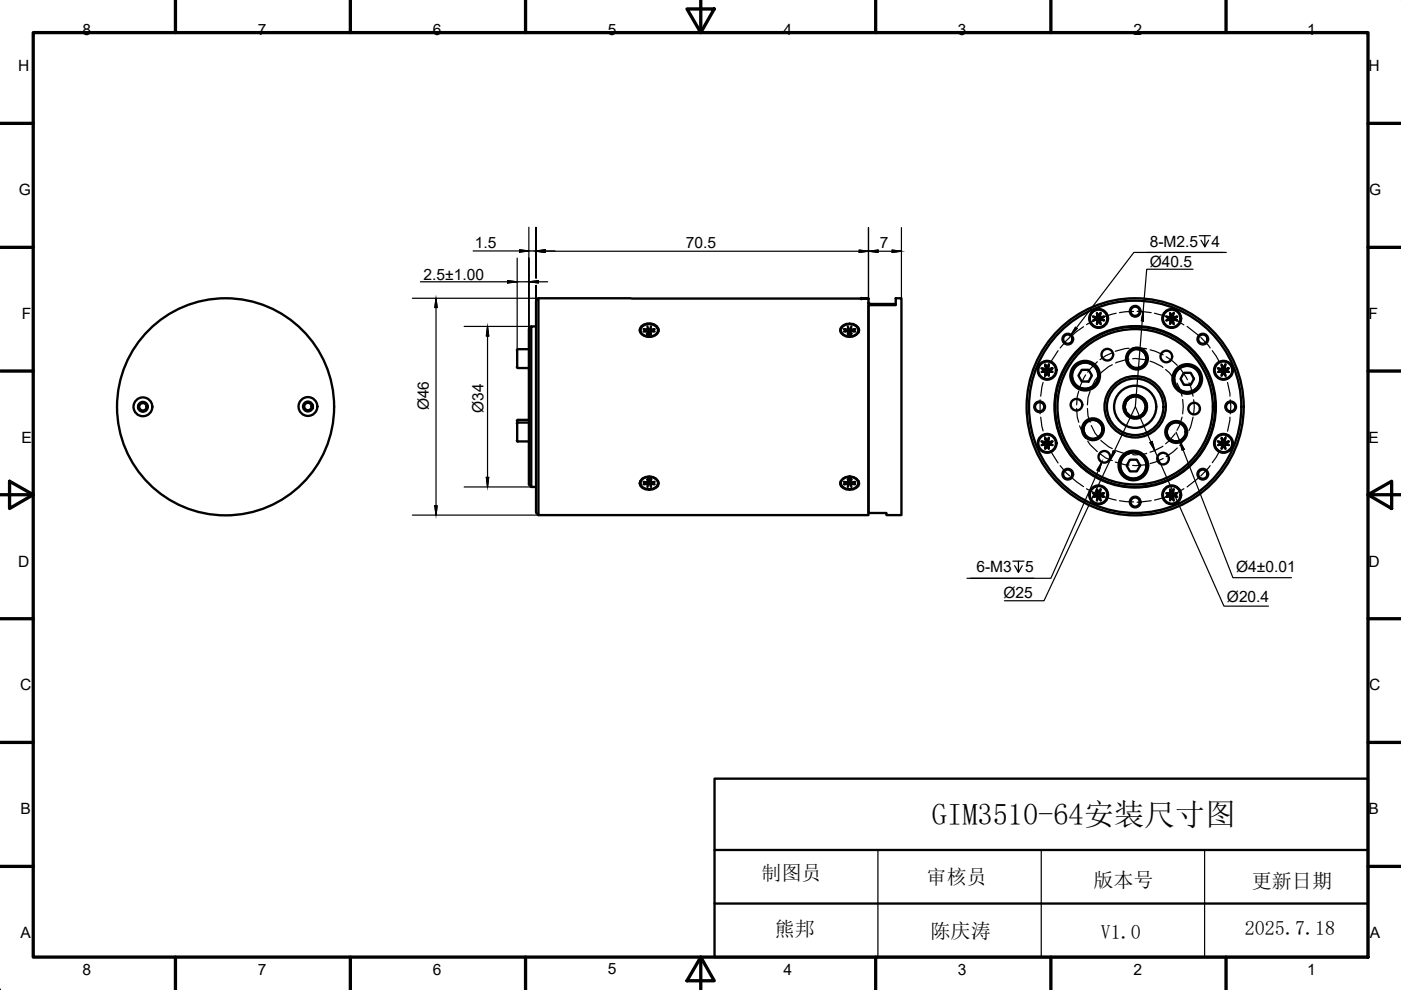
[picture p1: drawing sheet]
<svg xmlns="http://www.w3.org/2000/svg" width="297mm" height="210mm" viewBox="0 0 297 210" stroke-linecap="round" stroke-linejoin="round" font-family="sans-serif">
<!-- layer: 0 -->
<g fill="none" stroke="#000" stroke-width=".5">
<path d="M109.6 77.8l.2 .2h2.3M109.7 74.2v3.6M112.1 74h-2.3l-.2 .3M112.6 69.2l-.5 .5v33l.5 .5M113.7 69.2h-1.1v34h1.1M114.2 63.2v46h69.9v-45.9h-1.5h1.5M135.7 70v.5M135.9 69.3a2.35 2.35 0 0 1 3.6 .3 1.54 1.54 0 0 1-1.8 1.8 1.67 1.67 0 0 1-2-1.8zM135.9 69.5l-.3 .6M136.1 69.2a2.31 2.31 0 0 1 3.4 .5 1.56 1.56 0 0 1-1.8 1.7 1.49 1.49 0 0 1-1.9-1.7zM136.4 70.3l.9-.1 .1 .1-.1 .6h.7l-.2-.6 .2-.1 .8 .1M137.3 69.2l.1 .6-.1 .1-.9-.1 .4 .5"/>
<path d="M137.4 69.8l.1 .8M137.4 70.2l.1 .7M137.5 70h.3M137.8 69.8v.8M137.8 70.2v.7M138 69.2l-.2 .6 .2 .1 .8-.1-.3 .5M139.3 69.5l.3 .2v.4M139.6 70l-.1 .5M178.2 70l.1 .5M178.3 69.5a2.47 2.47 0 0 1 3.7 0 1.31 1.31 0 0 1-1.1 1.8 2.35 2.35 0 0 1-2.6-.8l-.1-.5zM178.4 69.5l-.2 .6M178.7 69.2a2.25 2.25 0 0 1 3.3 .5 1.56 1.56 0 0 1-1.9 1.7 1.56 1.56 0 0 1-1.8-1.7z"/>
<path d="M178.9 70.3l.9-.1 .1 .1-.1 .6h.7l-.2-.6 .2-.1 .8 .1M179.8 69.2l.1 .6-.1 .1-.9-.1h.2l.2 .5M179.9 69.8v.8M179.9 70.2l.1 .7M179.9 70h.4M180.3 69.8v.8M180.3 70.2v.7M180.5 69.2l-.2 .6 .2 .1 .8-.1-.3 .5M181.8 69.5l.3 .6M182 70v.5M182.6 63.3l-68.4-.1-.5 .5v45l.5 .5M184.1 64.7h5.8v-1.5h1.2v46h-3.2v-.4h-3.8z"/>
<path d="M184.3 64.3h-.2h.2M184.3 64.3v.4M184.3 64.4h5.6M221.3 78.3v.4M221.7 78.7l-.9 .2 1-.2-.2 1 .2-.9-.1-.1M221.8 79.3h.4M221.8 77.8h.4M221.8 78.2l-.1 .1-.9-.2 1 .2-.2-1 .2 .9M222.2 78.2l.2 .1 .8-.2-1 .2 .2-1-.2 .9M222.4 78.7l.8 .2-1-.2 .2 1-.2-.9 .1-.1M222.8 78.3v.4M229.3 78.4h1.5l.7 1.2-.7 1.3h-1.5l-.7-1.3z"/>
<path d="M231.8 67.1l.9 .2-.1-.9 .2 1zM232.2 67.3v.5M232.7 68.3h.5M232.7 66.8h.5M232.7 67.9l-.1-.2-.8 .2 1-.2-.2 1 .1-.8M233.1 67.9l.1-.2 .9 .2-.9-.2 .1 1-.1-.8M233.3 66.4l-.1 .9 .9-.2-.9 .3zM233.7 67.3v.5M241.1 74a2 2 0 0 1 2 2.1 2 2 0 0 1-2.1 1.9M247.7 67.3v.5M248.1 67.7l.1 .2M248.1 67.7l-.8 .2 1-.2-.2 1 .2-.8"/>
<path d="M248.2 68.3h.5M248.2 66.8h.5M248.2 67.2l-.1 .1M248.3 67.2l-.2-.8 .2 1-1-.3 .8 .2M248.8 67.7l-.2 .2M248.8 67.3l-.2-.1 .2-.8-.1 1 .9-.3-.8 .2M248.8 67.7l.8 .2-.9-.2 .1 1-.1-.8M249.2 67.3v.5M251 79.1h1.5l.6 1.2-.6 1.3h-1.5l-.7-1.3zM258.6 78.3v.4M259.1 78.7l-.9 .2 1-.2-.2 1 .2-.9-.1-.1M259.2 79.3h.4"/>
<path d="M259.2 77.8h.4M259.2 78.2l-.1 .1-.9-.2 1 .2-.2-1 .2 .9M259.6 78.2l.1 .1M259.6 78.2l.2-.9-.2 1 1-.2-.8 .2M259.8 78.7l.8 .2-1-.2 .2 1-.2-.9 .1-.1M260.2 78.3v.4M29.3 85.9v.7M66.3 85.9v.7M109.6 93.4l.2 .2M109.7 89.3v4.1M109.8 93.6h2.3M112.1 89.6h-2.3l-.2 .2"/>
<path d="M112.1 89h-2.3l-.2 .2M221.3 93.8v.4M221.6 92.8l.2 1-1-.2 1 .1zM221.7 94.2l-.9 .2 1-.2-.2 1 .2-.9M221.7 94.2l.1 .1M221.8 94.8h.4M221.8 93.2h.4M222.3 94.2l-.1 .1M222.4 94.2l.8 .2-1-.2 .2 1-.2-.9M222.4 92.8l-.1 .9 .9-.1-1 .2zM222.8 93.8v.4M233.5 90.1a1.99 1.99 0 0 0-2.7-.8 1.99 1.99 0 0 0-.8 2.7"/>
<path d="M238.2 86.5l.4 .1M238.3 85.7l.3 .1M238.3 86.9h.3M238.4 85.3l.2 .2M238.6 85.9l-.4 .1M238.6 84.8l.4 .1M238.7 87.1l-.3 .2M238.9 84.5l.2 .3M239 87.6l-.3 .1M239.2 84.3l.1 .2M239.3 87.9l-.3 .2M239.3 87.9v.4"/>
<path d="M239.6 97.5h1.4l.7 1.2-.7 1.2h-1.4l-.7-1.2zM239.6 84l.3 .2M240 88.3l-.2 .2M240 83.8v.3M240.3 88.4l-.2 .2M240.4 83.7l-.1 .4M240.4 88.4l.1 .3M240.9 83.7l.1 .4M241 84.1a2.19 2.19 0 0 1 1.9 2.1 2.19 2.19 0 0 1-1.9 2.2M241 84.1a2.19 2.19 0 0 0-2.5 2.2 2.19 2.19 0 0 0 2.5 2.1M241.1 88.4l-.1 .3M241.3 83.8l-.2 .3"/>
<path d="M241.4 88.3v.3M241.5 88.3l.3 .2M241.7 83.9l-.2 .3M242.1 84.2l-.1 .3M242.1 87.9l.1 .3M242.4 87.7l.1 .2M242.4 84.4l-.2 .2M242.4 87.6h.3M242.7 84.7l-.3 .1M242.7 87l.3 .2M242.8 85.5h.3M242.9 86.7l.2 .1"/>
<path d="M242.9 85.8l.3 .1M242.9 85.1l-.2 .3M243.2 86.4l-.3 .1M247.7 90.5a1.99 1.99 0 0 0 .6 2.8 1.99 1.99 0 0 0 2.8-.7M258.6 93.8v.4M259 92.8l.2 1-1-.2 1 .1zM259.1 94.2l-.9 .2 1-.2-.2 1 .2-.9M259.1 94.2l.1 .1M259.2 94.8h.4M259.2 93.2h.4M259.7 94.2l-.1 .1M259.7 93.8l-.1-.1 .2-.9-.2 1 1-.2-.8 .2"/>
<path d="M259.8 94.2l.8 .2-1-.2 .2 1-.2-.9M260.2 93.8v.4M135.6 102.4l.3 .7M135.7 102v.4M136.1 101.6a2.31 2.31 0 0 1 3.4 .5 1.56 1.56 0 0 1-1.8 1.7 1.49 1.49 0 0 1-1.9-1.7zM136.2 101.5a2.16 2.16 0 0 1 3.4 1 1.72 1.72 0 0 1-1.9 1.3 1.74 1.74 0 0 1-2.1-1.3zM136.4 102.2l.9 .1 .1-.1-.1-.6h.7l-.2 .6 .2 .1 .8-.1M136.8 102.2l-.4 .5h1l-.1 .5M137.5 101.9l-.1 .8M137.5 102.5h.3M137.5 101.6l-.1 .6M137.8 101.9v.8"/>
<path d="M137.8 101.6v.6M138.5 102.2l.3 .5h-1l.2 .5M139.5 102l.1 .4M139.6 102.4l-.3 .7M178.2 102.4l.2 .7M178.3 102l-.1 .4M178.7 101.6a2.25 2.25 0 0 1 3.3 .5 1.56 1.56 0 0 1-1.9 1.7 1.56 1.56 0 0 1-1.8-1.7zM178.7 101.5a2.19 2.19 0 0 1 3.5 1 1.85 1.85 0 0 1-2.1 1.3 1.72 1.72 0 0 1-1.9-1.3l.1-.5zM178.9 102.2l.9 .1 .1-.1-.1-.6h.7l-.2 .6 .2 .1 .8-.1M179.3 102.2l-.4 .5h1l-.1 .5M179.9 101.9v.8M179.9 102.5h.4"/>
<path d="M180 101.6l-.1 .6M180.3 101.6v.6M180.3 101.9v.8M181 102.2l.3 .5h-1l.2 .5M182 102v.4M182.1 102.4l-.3 .7M231.8 105.3l1-.2-.2 1 .1-.9zM232.2 104.7v.5M232.6 103.8l.2 1-1-.2 .9 .1zM232.7 105.7h.5M232.7 104.2h.5M233.2 105.1l.9 .2-.9-.1 .1 .9z"/>
<path d="M233.3 103.8l-.1 .9 .9-.1-.9 .2zM233.7 104.7v.5M247.7 104.7v.5M248.1 105.2l.1 .1M248.1 105.1l-.8 .2 1-.2-.2 1 .2-.8M248.2 105.7h.5M248.2 104.2h.5M248.2 104.6l-.1 .1M248.3 104.6l-.2-.8 .2 1-1-.2 .8 .1M248.8 105.1l-.2 .1 .2 .9-.1-1 .9 .2-.8-.2M248.8 104.7l-.2-.1 .2-.8-.1 1 .9-.2-.8 .1M249.2 104.7v.5"/>
<path d="M151.5 165.1h138.5v37.8h-138.5zM151.5 180.2h138.5M151.5 191.6h138.5"/>
<circle cx="222" cy="78.5" r="2"/>
<circle cx="222" cy="78.5" r="1.87"/>
<circle cx="226.4" cy="71.9" r=".98"/>
<circle cx="230.1" cy="79.6" r="3.1"/>
<circle cx="230.1" cy="79.6" r="2.82"/>
<circle cx="230.1" cy="79.6" r="2.76"/>
<circle cx="232.9" cy="67.5" r="2"/>
<circle cx="232.9" cy="67.5" r="1.87"/>
<circle cx="234.8" cy="75.2" r="1.23"/>
<circle cx="240.7" cy="66" r=".98"/>
<circle cx="241.1" cy="76" r="2"/>
<circle cx="241.1" cy="76" r="2.31"/>
<circle cx="247.3" cy="75.6" r="1.23"/>
<circle cx="248.4" cy="67.5" r="2"/>
<circle cx="248.4" cy="67.5" r="1.87"/>
<circle cx="255" cy="71.9" r=".98"/>
<circle cx="259.4" cy="78.5" r="2"/>
<circle cx="259.4" cy="78.5" r="1.87"/>
<circle cx="30.3" cy="86.3" r="2"/>
<circle cx="30.3" cy="86.3" r="1.04"/>
<circle cx="30.3" cy="86.3" r=".79"/>
<circle cx="47.8" cy="86.3" r="23"/>
<circle cx="65.3" cy="86.2" r="2"/>
<circle cx="65.3" cy="86.2" r="1.04"/>
<circle cx="65.3" cy="86.2" r=".79"/>
<circle cx="220.4" cy="86.3" r=".98"/>
<circle cx="222" cy="94" r="2"/>
<circle cx="222" cy="94" r="1.87"/>
<circle cx="228.2" cy="85.8" r="1.23"/>
<circle cx="231.7" cy="91" r="2"/>
<circle cx="231.7" cy="91" r="2.31"/>
<circle cx="234.1" cy="96.9" r="1.23"/>
<circle cx="240.3" cy="98.7" r="3.1"/>
<circle cx="240.3" cy="98.7" r="2.82"/>
<circle cx="240.3" cy="98.7" r="2.76"/>
<circle cx="240.7" cy="86.3" r="23"/>
<circle cx="240.7" cy="86.3" r="22.5"/>
<circle cx="240.7" cy="86.3" r="17.1"/>
<circle cx="240.7" cy="86.3" r="17"/>
<circle cx="240.7" cy="86.3" r="16.5"/>
<circle cx="240.7" cy="86.3" r="6.5"/>
<circle cx="240.7" cy="86.3" r="6"/>
<circle cx="240.7" cy="86.3" r="4.5"/>
<circle cx="240.7" cy="86.3" r="2.5"/>
<circle cx="246.6" cy="97.2" r="1.23"/>
<circle cx="249.4" cy="91.6" r="2"/>
<circle cx="249.4" cy="91.6" r="2.31"/>
<circle cx="251.7" cy="80.3" r="3.1"/>
<circle cx="251.7" cy="80.3" r="2.82"/>
<circle cx="251.7" cy="80.3" r="2.76"/>
<circle cx="253.2" cy="86.6" r="1.23"/>
<circle cx="259.4" cy="94" r="2"/>
<circle cx="259.4" cy="94" r="1.87"/>
<circle cx="260.9" cy="86.3" r=".98"/>
<circle cx="226.4" cy="100.5" r=".98"/>
<circle cx="232.9" cy="104.9" r="2"/>
<circle cx="232.9" cy="104.9" r="1.87"/>
<circle cx="240.7" cy="106.4" r=".98"/>
<circle cx="248.4" cy="104.9" r="2"/>
<circle cx="248.4" cy="104.9" r="1.87"/>
<circle cx="255" cy="100.5" r=".98"/>
</g>
<g fill="#000" stroke="#000" stroke-width=".21">
<path d="M110.2 53l1.9 .2-1.9 .3zM112.1 59.7l2.1-.2v.5zM113.7 53.2l1.9-.2v.5zM113.7 53.3l1.9-.3v.5zM182.2 53l1.9 .3-1.9 .2zM184.1 53.3l2.1-.3v.5zM189.2 53l1.9 .3-1.9 .2zM92.4 63.2l.3 2h-.5zM103.4 69.2l.2 2h-.5zM107.6 59.5l2.1 .2-2.1 .3zM228 69.4l.4 .3-1.4 1.4zM242.4 66v2.1l-.4-.1z"/>
<path d="M233.6 98l-.6 1.9-.4-.2zM236 95.6l.5 .2-1.1 1.7zM243.8 93.8l.5-.2 .5 2zM250.1 93.5l1 1.7-.5 .2zM92.2 107.2h.5l-.3 2zM103.1 101.2h.5l-.2 2z"/>
<circle cx="137.3" cy="70.8" r=".25"/>
<circle cx="182.6" cy="63.3" r=".25"/>
<circle cx="138" cy="101.7" r=".25"/>
</g>
<g fill="none" stroke="#000" stroke-width=".7">
<path d="M37.2 0v6.9M74.3 0v6.9M111.4 0v6.9M148.6 0v6.9M185.7 0v6.9M222.8 0v6.9M259.9 0v6.9M7 6.9h283v196h-283zM145.7 1.9h5.7l-2.8 5zM.1 26.2h6.9M290 26.2h7M.1 52.4h6.9"/>
<path d="M290 52.4h7M.1 78.7h6.9M290 78.7h7M.1 104.9h6.9M2 102l5 2.9-5 2.9zM290 104.9l5.1-2.9v5.8zM290 104.9h7M.1 131.2h6.9M290 131.2h7M.1 157.4h6.9M290 157.4h7M.1 183.7h6.9"/>
<path d="M290 183.7h7M37.2 202.9v7M74.3 202.9v7M111.4 202.9v7M148.6 202.9l2.8 5h-5.7zM148.6 202.9v7M185.7 202.9v7M222.8 202.9v7M259.9 202.9v7"/>
</g>
<g fill="none" stroke="#000" stroke-width=".25">
<path d="M89.1 59.7h27M100.3 53.2h17.4M107.6 59.5l2.1 .2-2.1 .3zM109.7 54.7v19.5M110.2 53l1.9 .2-1.9 .3zM112.1 48.2v21.5v-15M112.1 59.7l2.1-.2v.5zM113.7 53.2l1.9-.2v.5zM113.7 48.2v10.8v-10.7M113.7 53.3h77.4M113.7 53.3l1.9-.3v.5zM182.2 53l1.9 .3-1.9 .2z"/>
<path d="M184.1 53.3l2.1-.3v.5zM189.2 53l1.9 .3-1.9 .2zM191.1 48.3v14.9M243.1 53.5h16.1M252.9 57.1h-9.8l-2.4 29.1-19.4 41.2h-8.3M260 53.5h-19.6l-13.4 17.6M87.4 63.2h26.8M92.4 63.2v46M92.4 63.2l.3 2h-.5zM98.4 69.2h14.2M103.4 69.2v34M103.4 69.2l.2 2h-.5z"/>
<path d="M113.7 60.5v3.2v-3.2M184.1 63.3v-15v16.4M222.4 77.5l-.7 1.8-.3 1M224.3 74.4l-1.6 2.5M226.8 71.6l-2 2.2M228 69.4l.4 .3-1.4 1.4zM229.7 69.3l-2.3 1.7M230.2 79.5l-1.3 2.7M232.6 76.7l-2 2.2M233 79.7l-.8 .9-.8 1.6M233 67.5l-2.6 1.3M235.8 74.8l-1.4 .6-1.2 .9"/>
<path d="M235.8 77.3l-.7 .4-1.7 1.4M236.7 66.4l-3 .8M239.4 73.8l-.8 .1-2.1 .6M239.4 76.1l-2.9 .9M240.1 73.8l3 .2M240.1 76.1l.6-.1 2.4 .4M240.3 66l-3 .3M241.1 66l3 .3M242.4 66v2.1l-.4-.1zM243.8 74.2l1.2 .3 1.6 .7M243.8 76.6l.8 .2 2 1.1M244.8 66.4l2.8 .8"/>
<path d="M247.1 78.4l.8 .6 1.3 1.6M247.3 75.6l2.3 1.9M248.3 67.6l1.3 .4 1.4 .9M250.1 78l1.7 2.5M251.7 69.2l2.3 1.8M254.6 71.6l2 2.2M257 74.4l1.6 2.5M259 77.5l1.1 2.8M220.5 84.8v2.9M220.6 88.4l.6 3M221.2 81.1l-.6 2.9M221.4 92.1l.3 1 .7 1.8"/>
<path d="M222.7 95.6l1.6 2.6M224.8 98.7l1.3 1.6 .7 .6M228.3 86.6l.1 1.8 .3 1.1M228.7 82.9l-.3 1.2-.1 1.7M228.9 90.3l1.3 2.7M230.6 86.6l.1 1.6 .4 1.3M230.6 93.5l.5 .8 1.5 1.5M231.1 82.9l-.4 1.4-.1 1.5M231.4 90.2l.8 1.7 .8 .9M233.2 96.2l1.2 .9 1.4 .6M233.4 93.3l1.7 1.4 .7 .4M233.6 98l-10.8 24.6h-17.8"/>
<path d="M233.6 98l-.6 1.9-.4-.2zM236 95.6l.5 .2-1.1 1.7zM236.5 98l2.1 .5 .8 .1M236.5 95.5l2.2 .8h.7M240.7 86.2l18.8 42.3h9.4M243.1 98.5l-3 .2M243.1 96.1l-2.4 .3h-.6M243.8 93.8l.5-.2 .5 2zM246.6 94.6l-2.8 1.3M246.6 97.2l-1.6 .8-1.2 .3M249.2 91.9l-1.3 1.6-.8 .6M249.4 91.6l12 30.9h12.4"/>
<path d="M249.5 81.2l.6 1.2 .5 1.6M249.6 95l-2.3 1.8M250.1 93.5l1 1.7-.5 .2zM250.6 88.4l-.5 1.8-.6 1M250.7 84.7l.2 1.5-.2 1.5M251.8 91.9l-1.7 2.5M252.1 81.1l.4 .9 .5 2M253 88.4l-.5 2.1-.4 .8M253.1 84.8l.1 1.4-.1 1.5M256.6 98.7l-2 2.2M258.6 95.6l-1.6 2.5M260.1 92.1l-1.1 2.8"/>
<path d="M260.3 81.1l.5 2.9M260.8 88.4l-.5 3M260.8 84.8l.2 1.4-.2 1.5M87.4 109.2h26.8M92.2 107.2h.5l-.3 2zM98.4 103.2h14.2M103.1 101.2h.5l-.2 2zM227.4 101.4l2.3 1.8M230.4 103.6l2.6 1.4M233.7 105.2l3 .8M237.3 106.2l3 .2M244.1 106.2l-3 .3"/>
<path d="M247.6 105.2l-2.8 .8M251 103.6l-1.4 .9-1.3 .5M254 101.4l-2.3 1.8M205.8 122.6h13.4M220.8 180.2h69.2h-34.6v22.7M.1 209.9h.1M186.1 202.9v-22.7h-34.6h69.3v22.7"/>
<circle cx="226.4" cy="71.9" r="1.25"/>
<circle cx="240.7" cy="66" r="1.25"/>
<circle cx="255" cy="71.9" r="1.25"/>
<circle cx="220.4" cy="86.3" r="1.25"/>
<circle cx="260.9" cy="86.3" r="1.25"/>
<circle cx="226.4" cy="100.5" r="1.25"/>
<circle cx="240.7" cy="106.4" r="1.25"/>
<circle cx="255" cy="100.5" r="1.25"/>
</g>
<text font-size="6.4" x="197.6" y="175">GIM3510-64安装尺寸图</text>
<text font-size="5.7" x="257.9" y="53.6" transform="rotate(-90 257.9 53.6)">x4</text>
<text font-size="5.3" x="213.8" y="122.4">x5</text>
<g font-size="4.3">
<text x="161.4" y="186.6">制图员</text>
<text x="196.5" y="187.5">审核员</text>
<text x="231.8" y="188">版本号</text>
<text x="265.4" y="188.2">更新日期</text>
<text x="164.2" y="198.4">熊邦</text>
<text x="197.3" y="198.9">陈庆涛</text>
<text x="233.4" y="199">V1.0</text>
<text x="263.9" y="198.3">2025.7.18</text>
</g>
<g font-size="3.3">
<text x="17.5" y="7.3">8</text>
<text x="54.6" y="7.4">7</text>
<text x="91.7" y="7.3">6</text>
<text x="128.9" y="7.3">5</text>
<text x="166.1" y="7.4">4</text>
<text x="203.1" y="7.3">3</text>
<text x="240.3" y="7.4">2</text>
<text x="277.2" y="7.4">1</text>
<text x="3.9" y="15.1">H</text>
<text x="290.2" y="15.1">H</text>
<text x="4" y="41.4">G</text>
<text x="290.3" y="41.4">G</text>
<text x="100.7" y="52.5">1.5</text>
<text x="145.4" y="52.5">70.5</text>
<text x="186.5" y="52.6">7</text>
<text x="243.8" y="52.3">8-M2.5</text>
<text x="256.9" y="52.3">4</text>
<text x="89.8" y="59.4">2.5±1.00</text>
<text x="243.8" y="56.6">Ø40.5</text>
<text x="4.6" y="67.6">F</text>
<text x="290.2" y="67.6">F</text>
<text x="90.9" y="87" transform="rotate(-90 90.9 87)">Ø46</text>
<text x="102.5" y="87.5" transform="rotate(-90 102.5 87.5)">Ø34</text>
<text x="4.6" y="93.9">E</text>
<text x="290.2" y="93.9">E</text>
<text x="3.9" y="120.1">D</text>
<text x="207" y="121.3">6-M3</text>
<text x="217.3" y="121.3">5</text>
<text x="262.1" y="121.2">Ø4±0.01</text>
<text x="290.2" y="120.1">D</text>
<text x="212.8" y="126.7">Ø25</text>
<text x="260.1" y="127.7">Ø20.4</text>
<text x="4.3" y="146.4">C</text>
<text x="290.3" y="146.4">C</text>
<text x="4.3" y="172.7">B</text>
<text x="290.2" y="172.7">B</text>
<text x="4.3" y="198.9">A</text>
<text x="290.4" y="198.9">A</text>
<text x="17.5" y="206.7">8</text>
<text x="54.6" y="206.6">7</text>
<text x="91.7" y="206.7">6</text>
<text x="128.9" y="206.6">5</text>
<text x="166.1" y="206.6">4</text>
<text x="203.1" y="206.7">3</text>
<text x="240.3" y="206.7">2</text>
<text x="277.2" y="206.7">1</text>
</g>
</svg>
